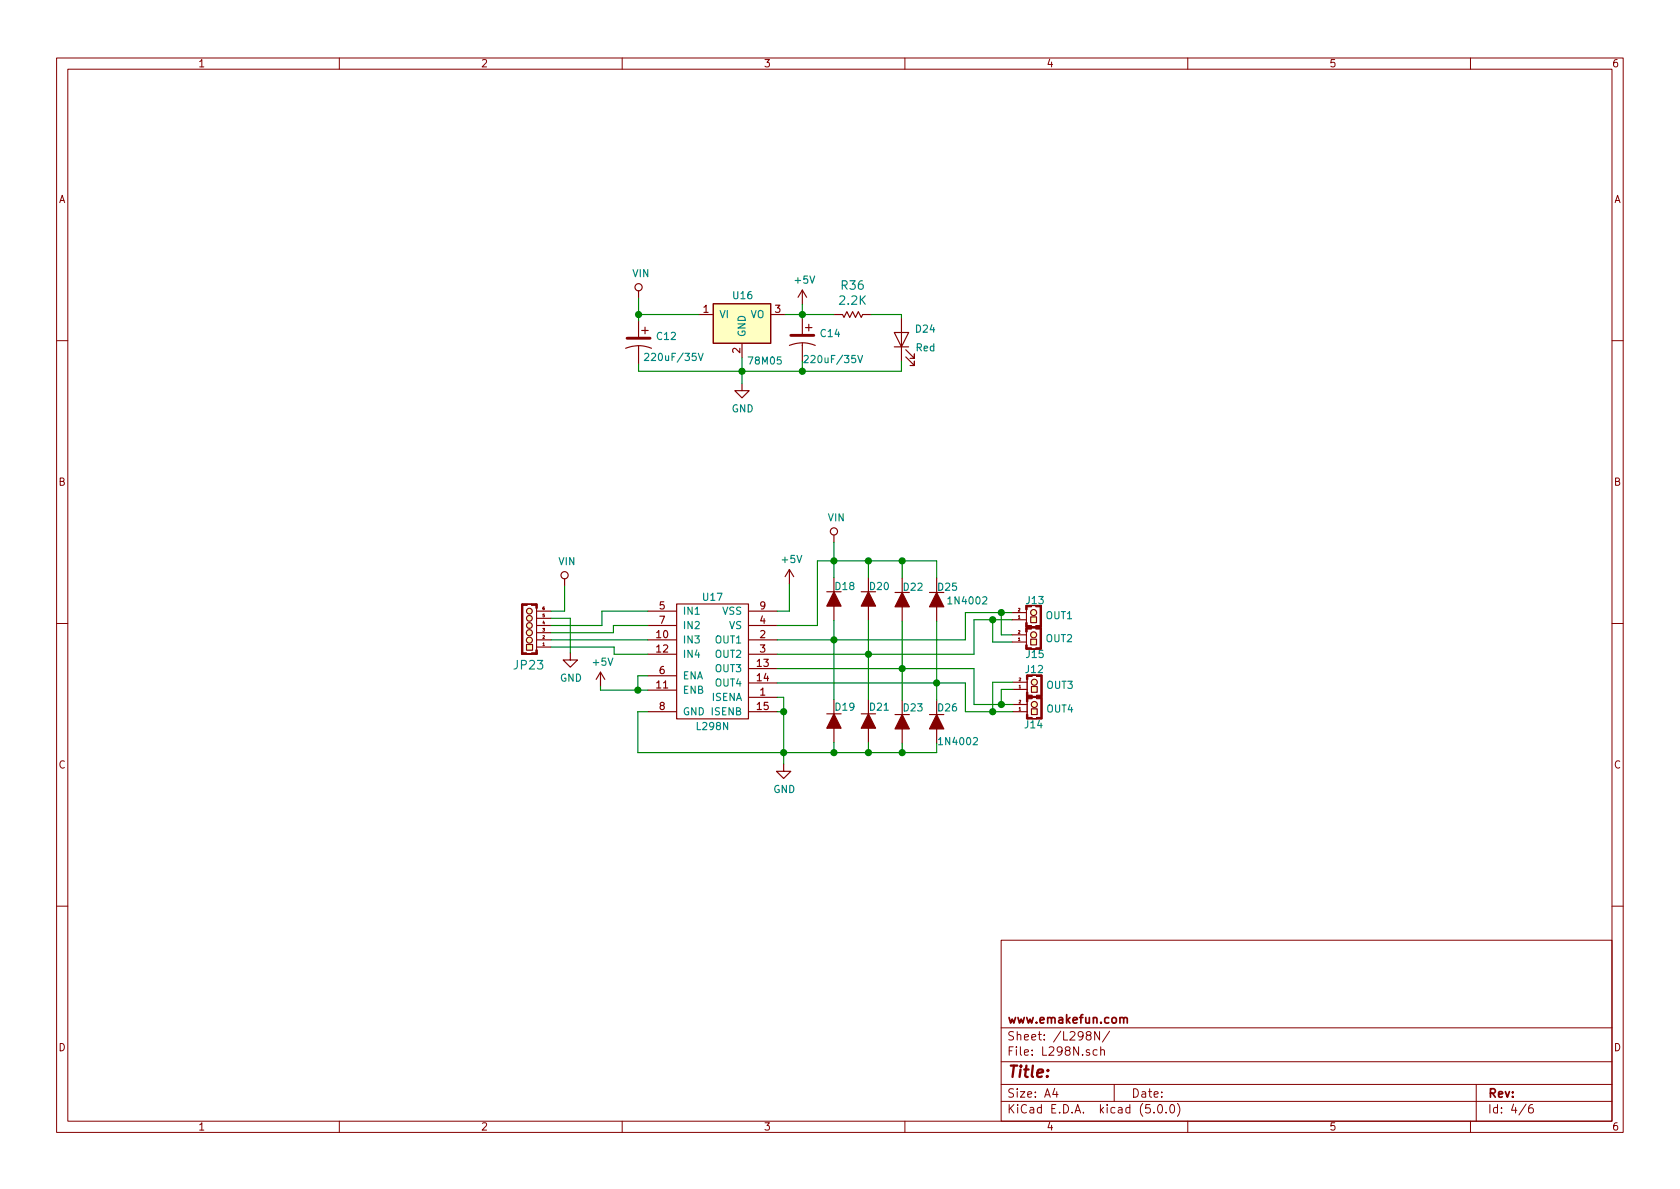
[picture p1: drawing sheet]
<svg xmlns="http://www.w3.org/2000/svg" width="297mm" height="210mm" viewBox="0 0 297 210" stroke-linecap="round" stroke-linejoin="round" font-family="sans-serif">
<g fill="none" stroke="#840000" stroke-width=".18">
<path d="M10 10.3h277v189.9h-277zM12 12.2h273v186.1h-273zM60 10.3v1.9M110 10.3v1.9M160 10.3v1.9M210 10.3v1.9M260 10.3v1.9M10 60.2h2M285 60.2h2M10 110.3h2M92.3 106.8h2.6v8.9h-2.6zM94.9 107.6v7.3"/>
<path d="M181.5 107.1h2.5v3.8h-2.5zM181.5 111h2.5v3.8h-2.5zM181.5 107.8v2.3M181.5 111.8v2.2M181.6 119.4h2.5v3.8h-2.5zM285 110.3h2M181.6 123.3h2.5v3.8h-2.5zM181.6 120.1v2.3M181.6 124.1v2.3M10 160.2h2M177 166.3h108v32h-108zM285 160.2h2"/>
<path d="M60 198.3v1.9M110 198.3v1.9M160 198.3v1.9M177 194.8h108M177 191.8h108M177 187.8h108M177 181.8h108M186.5 192.5l-.4 1h1M186.8 193v1M192.3 183.1l-.3-.3 .1-.2 .2-.2 .5 .1 .1 .2-.1 .2-.6 .2a.48 .48 0 0 0-.1 .7l.2 .1 .5-.1a.48 .48 0 0 0-.2-.7M194 185.7l-.5-.1-.2 .3v.6l.2 .1 .5-.1M194.4 182.4v1.5l-.9-1.5v1.5"/>
<path d="M194.6 185.7h.1a.37 .37 0 0 1 .6 .1v.8M194.6 185.1v1.5M196.2 182.3l-1.3 2M197 191.8v3M204 196.7v.1M204.8 195.5l.4-.2a.94 .94 0 0 1 0 1.5 .79 .79 0 0 1-.4-1.3zM206.2 196.7v.1M207 195.4l.3-.1a.94 .94 0 0 1 0 1.5 .82 .82 0 0 1-.3-1.4zM208.2 195.1a1.71 1.71 0 0 1 0 2.3M210 198.3v1.9M260 198.3v1.9M261 191.8v6.5"/>
<path d="M269.8 195.2l-1.2 2M271 195.3a.62 .62 0 0 0-.7 .7v.7l.3 .1 .4-.1 .1-.5-.1-.2-.4-.1-.3 .3"/>
</g>
<path d="M198 180.1l.1-.1a.37 .37 0 0 1 .6 .1v.8M198.7 180.1v-.1a.37 .37 0 0 1 .6 .1v.8" fill="none" stroke="#840000" stroke-width=".3"/>
<g fill="none" stroke="#840000" stroke-width=".2">
<path d="M112.9 51.4v1.3M112.9 56.8v2.8M123.6 55.6h2.5M136.3 55.6h2.5M141.9 51.3v2.5M141.9 56.3v2.7M141.9 51.3l-.8 1.3M141.9 51.3l.7 1.3M147.4 55.6h1.6l.2 .5 .5-1 .5 1 .5-1 .6 1 .5-1 .5 1 .2-.5h1.6M158.1 58.8h2.6l-1.3 2.5zM159.4 56.3v7.6M110.6 61.6a5.9 5.9 0 0 1 4.6 0"/>
<path d="M112.9 61.1v.5zM112.9 61.6v2.8M131.2 67.8v1.3h1.3l-1.3 1.3-1.3-1.3h1.3M131.2 60.7v2.5M139.6 61.1a5.9 5.9 0 0 1 4.5 0M141.9 60.6v.5zM141.9 61.1v2.8M158.1 61.3h2.6M160.1 63.1l1.6 1.5v-.7v.7h-.8M160.1 61.8l1.6 1.6v-.8v.8h-.8M147.4 94.6v1.3M93.1 114h1.1v1h-1.1z"/>
<path d="M94.9 113.2h2.5M94.9 110.6h2.5M94.9 108.1h2.5M94.9 114.4h2.5M94.9 111.9h2.5M94.9 109.3h2.5M99.8 102.4v1.2M100.8 115.4v1.3h1.3l-1.3 1.3-1.2-1.3h1.2M106.2 118.9l-.8 1.2M106.2 118.9v2.5M106.2 118.9l.7 1.2M114.6 113.2h5"/>
<path d="M114.6 115.7h5M114.6 110.6h5M114.6 108.1h5M114.6 119.5h5M119.6 106.8h12.7v20.3h-12.7zM132.3 113.2h5.1M132.3 115.7h5.1M132.3 118.2h5.1M132.3 110.6h5.1M132.3 108.1h5.1M139.6 100.7l-.8 1.3M139.6 100.7v2.5"/>
<path d="M139.6 100.7l.7 1.3M146.2 104.6h2.5M147.4 102.1v7.6M152.3 104.6h2.5M153.5 102.1v7.6M158.2 104.8h2.6M159.5 102.2v7.6M164.3 104.8h2.6M165.6 102.2v7.6M178.9 109.6h2.6M178.9 108.3h2.6M178.9 113.5h2.6"/>
<path d="M178.9 112.3h2.6M182.2 109.1h1.1v1h-1.1zM182.2 113h1.1v1h-1.1zM114.6 122h5M114.6 125.9h5M132.3 123.3h5.1M132.3 120.8h5.1M132.3 125.9h5.1M138.6 135.1v1.3h1.2l-1.2 1.3-1.3-1.3h1.3M146.2 126.2h2.5M147.4 123.7v7.6M152.3 126.2h2.5"/>
<path d="M153.5 123.7v7.6M158.2 126.4h2.6M159.5 123.8v7.6M164.3 126.4h2.6M165.6 123.8v7.6M179.1 125.9h2.5M179.1 121.9h2.5M179.1 120.6h2.5M179.1 124.6h2.5M182.4 121.4h1v1h-1zM182.4 125.3h1v1.1h-1z"/>
<circle cx="112.9" cy="50.8" r=".63"/>
<circle cx="147.4" cy="94" r=".63"/>
<circle cx="93.6" cy="111.9" r=".53"/>
<circle cx="93.6" cy="113.2" r=".53"/>
<circle cx="93.6" cy="109.3" r=".51"/>
<circle cx="93.6" cy="110.6" r=".51"/>
<circle cx="93.6" cy="108.1" r=".51"/>
<circle cx="99.8" cy="101.7" r=".63"/>
<circle cx="182.8" cy="108.3" r=".53"/>
<circle cx="182.8" cy="112.3" r=".53"/>
<circle cx="182.9" cy="120.6" r=".53"/>
<circle cx="182.9" cy="124.6" r=".53"/>
</g>
<g fill="#ffffc2" stroke="#ffffc2" stroke-width=".18">
<path d="M93.1 114h1.1v1h-1.1z"/>
<path d="M182.2 109.1h1.1v1h-1.1z"/>
<path d="M182.2 113h1.1v1h-1.1z"/>
<path d="M182.4 121.4h1v1h-1z"/>
<path d="M182.4 125.3h1v1.1h-1z"/>
<path d="M126.1 53.7h10.2v7h-10.2z"/>
<circle cx="93.6" cy="108.1" r=".51"/>
<circle cx="93.6" cy="109.3" r=".51"/>
<circle cx="93.6" cy="110.6" r=".51"/>
<circle cx="93.6" cy="111.9" r=".53"/>
<circle cx="93.6" cy="113.2" r=".53"/>
<circle cx="182.8" cy="108.3" r=".53"/>
<circle cx="182.8" cy="112.3" r=".53"/>
<circle cx="182.9" cy="120.6" r=".53"/>
<circle cx="182.9" cy="124.6" r=".53"/>
</g>
<g fill="#840000" stroke="#840000" stroke-width=".18">
<path d="M92.2 106.8h.3v8.9h-.3z"/>
<path d="M92.3 106.8h.9v.3h-.9z"/>
<path d="M93 115.6l1 .1z"/>
<path d="M92.2 115.4h.9v.3h-.9z"/>
<path d="M93.1 106.8l1 .1z"/>
<path d="M94 106.8h.9v.3h-.9z"/>
<path d="M94.7 106.8h.3v.8h-.3z"/>
<path d="M94.7 114.9h.3v.8h-.3z"/>
<path d="M94 115.4h1v.3h-1z"/>
<path d="M183.9 107.1h.2v3.8h-.2z"/>
<path d="M183.1 110.6h.9v.3h-.9z"/>
<path d="M182.3 110.8l.9 .1z"/>
<path d="M181.5 110.6h.9v.3h-.9z"/>
<path d="M181.4 107.1h.2v.7h-.2z"/>
<path d="M181.4 110.1h.2v.8h-.2z"/>
<path d="M183.9 111h.2v3.8h-.2z"/>
<path d="M183.1 111h.9v.2h-.9z"/>
<path d="M182.3 111h.9z"/>
<path d="M181.5 111h.9v.2h-.9z"/>
<path d="M181.4 111h.2v.8h-.2z"/>
<path d="M181.4 114h.2v.8h-.2z"/>
<path d="M184 119.4h.3v3.8h-.3z"/>
<path d="M183.3 122.9h.8v.3h-.8z"/>
<path d="M182.5 123.1l.8 .1z"/>
<path d="M181.6 122.9h.9v.3h-.9z"/>
<path d="M181.5 119.4h.2v.7h-.2z"/>
<path d="M181.5 122.4h.2v.8h-.2z"/>
<path d="M184 123.3h.3v3.8h-.3z"/>
<path d="M183.3 123.3h.8v.3h-.8z"/>
<path d="M183.3 126.9h.8v.2h-.8z"/>
<path d="M182.5 123.3l.8 .1z"/>
<path d="M181.6 123.3h.9v.3h-.9z"/>
<path d="M181.6 126.9h.9v.2h-.9z"/>
<path d="M181.5 123.3h.2v.8h-.2z"/>
<path d="M181.5 126.4h.2v.7h-.2z"/>
</g>
<g fill="none" stroke="#008400" stroke-width=".2">
<path d="M112.9 55.6h10.7M112.9 52.7v4.1M138.8 55.6h8.6M141.9 53.8v2.5M154.1 55.6h5.3v.7M131.2 63.2v4.6M141.9 63.9v1.8M159.4 63.9v1.8h-46.5v-1.3M147.4 95.9v3.2M147.4 99.2v2.9M153.5 99.2v2.9M159.5 99.2v3"/>
<path d="M97.4 114.4h11.2v1.3h6M97.4 109.3h3.4v6.1M97.4 113.2h17.2M99.8 103.6v4.5h-2.4M114.6 108.1h-8.2v2.5h-9M114.6 110.6h-6.1v1.3h-11.1M114.6 119.5h-1.8v2.5M137.4 118.2h34.8v6.4h6.9M139.6 103.2v4.9h-2.2M147.4 109.7v14M153.5 109.7v14M159.5 109.8v14"/>
<path d="M165.6 102.2v-3h-21.1v11.4h-7.1M165.6 109.8v14M175.5 109.6v3.9h3.4M177 108.3v4h1.9M178.9 109.6h-6.7v6.1h-34.8M178.9 108.3h-8.2v4.9h-33.3M106.2 121.4v.6h8.4M114.6 125.9h-1.8v7.2h52.8v-1.7M137.4 125.9h1.2M137.4 120.8h33.3v5.1h8.4M137.4 123.3h1.2v11.8M147.4 131.3v1.8"/>
<path d="M153.5 131.3v1.8M159.5 131.4v1.7M179.1 121.9h-2.1v2.7M179.1 120.6h-3.6v5.3"/>
</g>
<g fill="#008400" stroke="#008400" stroke-width=".25">
<circle cx="138.6" cy="125.9" r=".51"/>
<circle cx="147.4" cy="133.1" r=".51"/>
<circle cx="153.5" cy="133.1" r=".51"/>
<circle cx="159.5" cy="133.1" r=".51"/>
<circle cx="147.4" cy="113.2" r=".51"/>
<circle cx="153.5" cy="115.7" r=".51"/>
<circle cx="159.5" cy="118.2" r=".51"/>
<circle cx="165.6" cy="120.8" r=".51"/>
<circle cx="147.4" cy="99.2" r=".51"/>
<circle cx="153.5" cy="99.2" r=".51"/>
<circle cx="159.5" cy="99.2" r=".51"/>
<circle cx="131.2" cy="65.7" r=".51"/>
<circle cx="141.9" cy="55.6" r=".51"/>
<circle cx="141.9" cy="65.7" r=".51"/>
<circle cx="138.6" cy="133.1" r=".51"/>
<circle cx="177" cy="108.3" r=".51"/>
<circle cx="175.5" cy="109.6" r=".51"/>
<circle cx="175.5" cy="125.9" r=".51"/>
<circle cx="112.8" cy="122" r=".51"/>
<circle cx="112.9" cy="55.6" r=".51"/>
<circle cx="177" cy="124.6" r=".51"/>
</g>
<g fill="#840000" stroke="#840000" stroke-width=".2">
<path d="M147.4 126.2l1.3 2.6h-2.5z"/>
<path d="M153.5 126.2l1.3 2.6h-2.5z"/>
<path d="M159.5 126.4l1.3 2.5h-2.6z"/>
<path d="M165.6 126.4l1.3 2.5h-2.6z"/>
<path d="M147.4 104.6l1.3 2.6h-2.5z"/>
<path d="M153.5 104.6l1.3 2.6h-2.5z"/>
<path d="M159.5 104.8l1.3 2.5h-2.6z"/>
<path d="M165.6 104.8l1.3 2.5h-2.6z"/>
</g>
<path d="M126.1 53.7h10.2v7h-10.2z" fill="none" stroke="#840000" stroke-width=".25"/>
<path d="M110.9 59.8h4M139.8 59.3h4.1" fill="none" stroke="#840000" stroke-width=".51"/>
<path d="M114 62.6l.5-.1 .2 .1v.2v.2l-.8 .7h.8M123.5 62.5l.4 1.2 .4-1.2M142.2 63l.4-.1 .2 .1 .1 .2-.1 .2-.7 .7h.8M151.7 62.9l.4 1.2 .4-1.2" fill="none" stroke="#008484" stroke-width=".2"/>
<text font-size="2.8" fill="#840000" x="178" y="190.5">Title:</text>
<g font-size="2.1" fill="#008484">
<text x="148.5" y="53.9">2.2K</text>
<text x="148.8" y="51.2">R36</text>
<text x="91" y="118.4">JP23</text>
</g>
<g font-size="2.1" fill="#840000">
<text x="113.4" y="59.1">+</text>
<text x="142.4" y="58.6">+</text>
<text x="178" y="184">Sheet: /L298N/</text>
<text x="178" y="181">www.emakefun.com</text>
<text x="178" y="186.7">File: L298N.sch</text>
<text x="178" y="196.9">KiCad E.D.A. kicad (5.0.0)</text>
<text x="178" y="194.1">Size: A4</text>
<text x="200" y="194.1">Date:</text>
<text x="263" y="194.1">Rev:</text>
<text x="263" y="196.9">Id: 4/6</text>
</g>
<g font-size="1.8" fill="#840000">
<text x="35" y="11.9">1</text>
<text x="85" y="11.9">2</text>
<text x="135" y="11.9">3</text>
<text x="185" y="11.9">4</text>
<text x="235" y="11.9">5</text>
<text x="285" y="11.9">6</text>
<text x="10.4" y="35.9">A</text>
<text x="285.4" y="35.9">A</text>
<text x="124.4" y="55.3">1</text>
<text x="137.1" y="55.3">3</text>
<text x="130.9" y="62.5" transform="rotate(-90 130.9 62.5)">2</text>
<text x="10.4" y="85.9">B</text>
<text x="285.4" y="85.9">B</text>
<text x="116.6" y="107.8">5</text>
<text x="134.4" y="107.8">9</text>
<text x="116.1" y="112.8">10</text>
<text x="116.6" y="110.3">7</text>
<text x="134.4" y="112.8">2</text>
<text x="134.4" y="110.3">4</text>
<text x="116.1" y="115.4">12</text>
<text x="116.6" y="119.2">6</text>
<text x="133.9" y="117.9">13</text>
<text x="134.4" y="115.4">3</text>
<text x="116.1" y="121.7">11</text>
<text x="116.6" y="125.5">8</text>
<text x="133.9" y="120.5">14</text>
<text x="133.9" y="125.5">15</text>
<text x="134.4" y="123">1</text>
<text x="10.4" y="135.9">C</text>
<text x="285.4" y="135.9">C</text>
<text x="10.4" y="185.9">D</text>
<text x="285.4" y="185.9">D</text>
<text x="35" y="199.9">1</text>
<text x="85" y="199.9">2</text>
<text x="135" y="199.9">3</text>
<text x="185" y="199.9">4</text>
<text x="235" y="199.9">5</text>
<text x="285" y="199.9">6</text>
</g>
<g font-size="1.8" fill="#008484">
<text x="111.9" y="49">VIN</text>
<text x="129.7" y="52.9">U16</text>
<text x="140.6" y="50.2">+5V</text>
<text x="127.1" y="56.3">VI</text>
<text x="131.8" y="59.7" transform="rotate(-90 131.8 59.7)">GND</text>
<text x="132.7" y="56.3">VO</text>
<text x="145.2" y="59.6">C14</text>
<text x="162" y="58.8">D24</text>
<text x="114.7" y="63.8">220uF/35V</text>
<text x="116.2" y="60.1">C12</text>
<text x="132.6" y="64.5">78M05</text>
<text x="142.9" y="64.2">220uF/35V</text>
<text x="162" y="62.1">Red</text>
<text x="129.4" y="72.9">GND</text>
<text x="146.4" y="92.2">VIN</text>
<text x="98.8" y="99.9">VIN</text>
<text x="138.4" y="99.6">+5V</text>
<text x="124.4" y="106.2">U17</text>
<text x="147.8" y="104.3">D18</text>
<text x="153.8" y="104.3">D20</text>
<text x="159.8" y="104.5">D22</text>
<text x="165.9" y="104.5">D25</text>
<text x="167.9" y="106.9">1N4002</text>
<text x="181.5" y="106.8">J13</text>
<text x="120.6" y="113.8">IN3</text>
<text x="120.6" y="108.7">IN1</text>
<text x="120.6" y="111.2">IN2</text>
<text x="126.6" y="113.8">OUT1</text>
<text x="127.8" y="108.7">VSS</text>
<text x="129" y="111.2">VS</text>
<text x="184.9" y="109.5">OUT1</text>
<text x="184.9" y="113.6">OUT2</text>
<text x="105" y="117.7">+5V</text>
<text x="120.6" y="116.3">IN4</text>
<text x="126.6" y="118.9">OUT3</text>
<text x="126.6" y="116.3">OUT2</text>
<text x="181.4" y="119">J12</text>
<text x="181.5" y="116.4">J15</text>
<text x="99" y="120.5">GND</text>
<text x="120.6" y="122.7">ENB</text>
<text x="120.6" y="120.1">ENA</text>
<text x="125.9" y="123.9">ISENA</text>
<text x="126.6" y="121.4">OUT4</text>
<text x="147.8" y="125.7">D19</text>
<text x="153.8" y="125.7">D21</text>
<text x="159.8" y="125.8">D23</text>
<text x="165.9" y="125.8">D26</text>
<text x="185.1" y="121.8">OUT3</text>
<text x="120.6" y="126.5">GND</text>
<text x="123.3" y="129.1">L298N</text>
<text x="125.9" y="126.5">ISENB</text>
<text x="166.3" y="131.8">1N4002</text>
<text x="181.3" y="128.8">J14</text>
<text x="185.1" y="126">OUT4</text>
<text x="136.7" y="140.2">GND</text>
</g>
<g font-size=".7" fill="#840000">
<text x="96" y="107.8">6</text>
<text x="96" y="112.9">2</text>
<text x="96" y="111.7">3</text>
<text x="96" y="110.4">4</text>
<text x="96" y="109.1">5</text>
<text x="180" y="109.4">1</text>
<text x="180" y="108.1">2</text>
<text x="180" y="113.3">1</text>
<text x="180" y="112">2</text>
<text x="96" y="114.2">1</text>
<text x="180.2" y="121.7">1</text>
<text x="180.2" y="120.4">2</text>
<text x="180.2" y="125.6">1</text>
<text x="180.2" y="124.4">2</text>
</g>
</svg>
